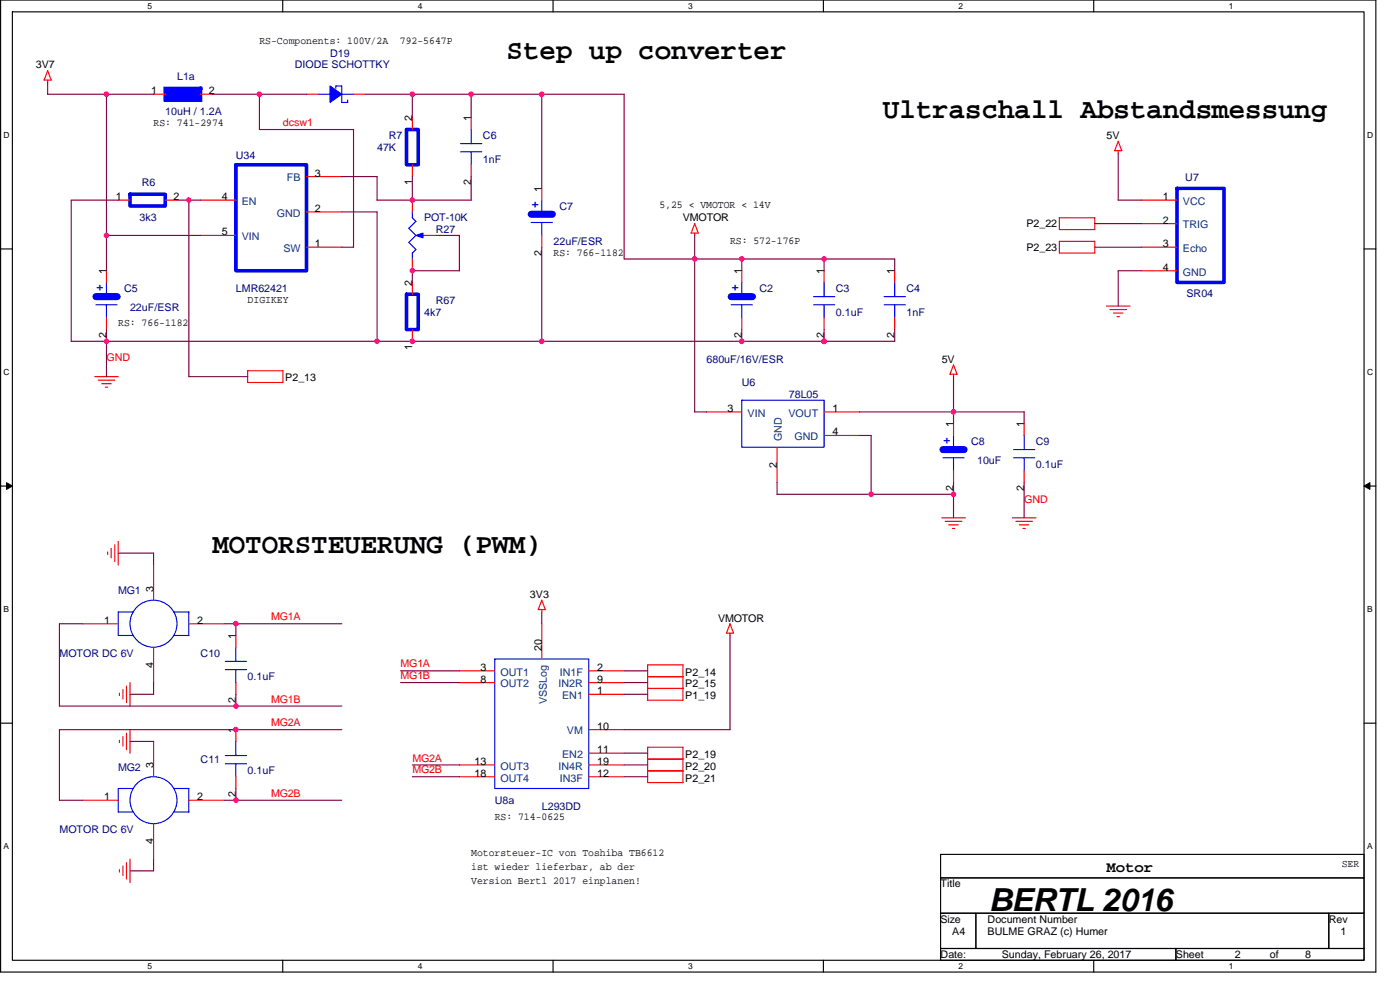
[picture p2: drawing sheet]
<svg xmlns="http://www.w3.org/2000/svg" width="420mm" height="297mm" viewBox="0 0 420 297" stroke-linecap="round" stroke-linejoin="round" font-family="sans-serif">
<path d="M.2 0h412.7v291.7h-412.7zM3.7 3.6h405.7v284.5h-405.7z" fill="none" stroke="#000" stroke-width=".34"/>
<g fill="#fff">
<path d="M44.3 .4h1.4v2.8h-1.4z"/>
<path d="M44.3 288.5h1.4v2.8h-1.4z"/>
</g>
<path d="M84.8 0v3.6M84.8 288.1v3.6" fill="none" stroke="#000" stroke-width=".34"/>
<g fill="#fff">
<path d="M125.4 .4h1.4v2.8h-1.4z"/>
<path d="M125.4 288.5h1.4v2.8h-1.4z"/>
</g>
<path d="M166 0v3.6M166 288.1v3.6" fill="none" stroke="#000" stroke-width=".34"/>
<g fill="#fff">
<path d="M206.5 .4h1.4v2.8h-1.4z"/>
<path d="M206.5 288.5h1.4v2.8h-1.4z"/>
</g>
<path d="M247.1 0v3.6M247.1 288.1v3.6" fill="none" stroke="#000" stroke-width=".34"/>
<g fill="#fff">
<path d="M287.7 .4h1.4v2.8h-1.4z"/>
<path d="M287.7 288.5h1.4v2.8h-1.4z"/>
</g>
<path d="M328.2 0v3.6M328.2 288.1v3.6" fill="none" stroke="#000" stroke-width=".34"/>
<g fill="#fff">
<path d="M368.8 .4h1.4v2.8h-1.4z"/>
<path d="M368.8 288.5h1.4v2.8h-1.4z"/>
<path d="M1.1 39.1h1.8v2.8h-1.8z"/>
<path d="M410.3 39.1h1.8v2.8h-1.8z"/>
<path d="M1.1 110.3h1.8v2.8h-1.8z"/>
<path d="M410.3 110.3h1.8v2.8h-1.8z"/>
</g>
<path d="M.2 74.7h3.5M409.4 74.7h3.5" fill="none" stroke="#000" stroke-width=".34"/>
<g fill="#fff">
<path d="M1.1 181.4h1.6v2.8h-1.6z"/>
<path d="M410.3 181.4h1.6v2.8h-1.6z"/>
</g>
<path d="M.2 145.8h3.5M409.4 145.8h3.5" fill="none" stroke="#000" stroke-width=".34"/>
<path d="M2 144.8l1.7 1-1.7 1zM409.4 145.8l1.7-1v2z" fill="#000" stroke="#000" stroke-width=".3"/>
<g fill="#fff">
<path d="M1 252.5h1.8v2.9h-1.8z"/>
<path d="M410.2 252.5h1.8v2.9h-1.8z"/>
</g>
<path d="M.2 217h3.5M409.4 217h3.5M282.3 256.3h127.1v7.1h-127.1zM282.3 263.4h127.1v10.6h-127.1zM282.3 274h10.6v10.6h-10.6zM292.9 274h105.9v10.6h-105.9zM398.8 274h10.6v10.6h-10.6zM282.3 284.6h70.6v3.5h-70.6zM352.9 284.6h56.5v3.5h-56.5z" fill="none" stroke="#000" stroke-width=".34"/>
<g fill="none" stroke="#f00" stroke-width=".34">
<path d="M14.3 24v.8M14.3 21.2l-1.1 2.8h2.2l-1.1-2.8M46.1 28.3h3.5M60.2 28.3h3.5M92 28.3h3.5M106.1 28.3h3.5M123.8 35.3v3.6M141.4 35.3v3.6M92 53h10.6M123.8 49.4v3.6M141.4 49.4v3.6M162.6 56.5v3.5"/>
<path d="M334.5 45.2h2.1l-1-2.8-1.1 2.8M335.6 45.2v.8M35.5 60h3.5M49.6 60h3.5M60.2 60h10.6M60.2 70.6h10.6M92 74.2h10.6M92 63.6h10.6M123.8 60v3.6M123.8 77.7v3.5M127.3 70.6h3.5M162.6 70.6v3.6"/>
<path d="M207.4 69.9h2.1l-1-2.8-1.1 2.8M208.5 69.9v.8M317.9 65.3h10.6l.1 3.6h-10.7v-3.6M317.9 72.4h10.6v3.5h-10.6v-3.5M342.7 60h10.5M342.7 67.1h10.5M342.7 74.2h10.5M32 81.2v3.6M32 95.4v3.5M123.8 84.8v3.5M123.8 98.9v3.5M222.6 81.2v3.6"/>
<path d="M222.6 95.4v3.5M247.3 81.2v3.6M247.3 95.4v3.5M268.5 81.2v3.6M268.5 95.4v3.5M332.1 91.8h7M333.1 92.9h5M334.1 93.9h2.9M335.2 95h.8M342.7 81.2h10.5M28.4 113h7.1M29.5 114.1h4.9"/>
<path d="M30.5 115.1h2.9M31.6 116.2h.7M74.3 111.2h10.6v3.6h-10.6M74.3 111.2v3.6M286.2 109.5l1 2.8h-2.1zM286.2 112.3v.7M212 123.6h10.6M233.2 134.2v10.6M247.3 123.6h10.6M247.3 130.7h10.6M286.2 127.1v3.6M307.3 127.1v3.6"/>
<path d="M282.6 155.4h7.1M283.7 156.4h5M284.7 157.5h2.9M285.8 158.6h.7M286.2 141.2v3.6M303.8 155.4h7.1M304.9 156.4h4.9M305.9 157.5h2.9M307 158.6h.7M307.3 141.2v3.6M32.3 165.6v.7M33.4 164.5v2.9"/>
<path d="M34.4 163.5v5M35.5 162.4v7.1M46.1 169.5v10.6M24.9 187.2h10.6M46.1 194.2v10.6M56.7 187.2h10.6M70.8 190.7v3.5M162.6 180.1l1 2.8h-2.1zM162.6 182.9v.7M162.6 187.2v10.5M219.1 187.2l1 2.8h-2.1zM219.1 190v.7"/>
<path d="M35.8 208v.7M36.9 206.9v2.8M38 205.9v4.9M38 220v4.9M39 204.8v7.1M39 218.9v7.1M70.8 204.8v3.5M70.8 218.9v3.6M137.9 201.3h10.6M137.9 204.8h10.6M176.7 201.3h10.6M176.7 204.8h10.6"/>
<path d="M176.7 208.3h10.6M176.7 218.9h10.6M194.3 210.1h10.7M194.3 206.6h10.7M194.4 210.1v-10.6h10.6v10.6M205 203h-10.7M35.8 222.1v.7M36.9 221v2.9M46.1 222.5v10.5M70.8 233v3.6M137.9 233h10.6M137.9 229.5h10.6"/>
<path d="M176.7 233h10.6M176.7 229.5h10.6M176.7 226h10.6M194.3 234.8h10.7v-10.6h-10.6v10.6M194.3 227.8h10.7M194.3 231.3h10.7M24.9 240.1h10.6M36.9 259.9v2.8M38 258.8v5M39 257.8v7M46.1 247.2v10.6M56.7 240.1h10.6"/>
<path d="M35.8 260.9v.8"/>
</g>
<g fill="none" stroke="#00f" stroke-width=".34">
<path d="M95.5 28.3h3.6M100.8 25.8h1.8v5l1.8-.1-.1-.7M100.8 25.8v.7M102.6 28.3h3.5M141.4 38.9v4.2M138.2 45.6h6.4M138.2 43.1h6.4M141.4 45.6v3.8M122.7 72.7l2.1 2.2M123.8 63.6v1.7l1 1.1M124.8 74.8l-1 1.1v1.8M124.8 70.6l-2.1 2.1"/>
<path d="M124.8 66.4l-2.1 2.1 2.1 2.1M126.6 70.6h.7M159.4 66.8h6.4M162.6 60v4.3M162.6 66.7v3.9M28.8 91.5h6.4M32 84.8v4.2M32 91.4v4M219.4 91.5h6.4M222.6 84.8v4.2M222.6 91.4v4M244.1 91.5h6.4"/>
<path d="M244.1 89h6.4M247.3 84.8v4.2M247.3 91.4v4M265.3 91.5h6.4M265.3 89h6.4M268.5 84.8v4.2M268.5 91.4v4M222.6 120.1h24.7v14.1h-24.7zM283 137.4h6.4M286.2 130.7v4.2M286.2 137.4v3.8M304.2 137.4h6.3"/>
<path d="M304.2 134.9h6.3M307.3 130.7v4.2M307.3 137.4v3.8M40.1 183.6h-4.6v7.1h4.6M52.1 190.7h4.6M52.1 183.6h4.6M56.7 183.6v7.1M67.6 198.4h6.4M70.8 194.2v4.3M148.5 197.7h28.2v38.9h-28.2zM67.6 200.9h6.4M70.8 200.9v3.9"/>
<path d="M40.1 236.6h-4.6v7h4.6M52.1 236.6h4.6M56.7 236.6v7h-4.6M67.6 229.2h6.4M67.6 226.7h6.4M70.8 222.5v4.2M70.8 229.2v3.8"/>
<circle cx="46.1" cy="187.1" r="7"/>
<circle cx="46.1" cy="240.1" r="7"/>
</g>
<path d="M122 38.9h3.5v10.5h-3.5zM39 58.3h10.6v3.5h-10.6zM70.8 49.4h21.2v31.8h-21.2zM353.2 56.5h14.2v28.3h-14.2zM122 88.3h3.5v10.6h-3.5z" fill="none" stroke="#00f" stroke-width="1.1"/>
<path d="M159.4 64.3h6.4M28.8 89h6.4M219.4 89h6.4M283 134.9h6.4" fill="none" stroke="#00f" stroke-width="2.1"/>
<path d="M49.6 26.5v3.5h10.6v-3.5z" fill-rule="evenodd" fill="#00f" stroke="#00f" stroke-width="1.1"/>
<g fill="#00f" stroke="#00f" stroke-width=".34">
<path d="M99 25.8l3.6 2.5-3.6 2.4z" fill-rule="evenodd"/>
<path d="M124.8 70.6l2.1-.7v1.5z" fill-rule="evenodd"/>
</g>
<g fill="none" stroke="#800040" stroke-width=".34">
<path d="M14.3 24.7v3.6h31.8M32 28.3v53M77.9 28.3v10.6h28.2v35.3h-3.5M92 28.3h-28.3M109.6 28.3h77.7v49.4h81.2v3.6M123.8 28.3v7M141.4 28.3v7M162.6 28.3v28.2M102.6 53h10.6M113.2 53v7.1M123.8 53v7.1M141.4 53v7.1"/>
<path d="M335.6 45.9v14.2M32 70.6h28.2M35.5 60h-14.1v42.4h247.1v-3.5M53.1 60h7.1M56.7 60v53h17.6M102.6 63.6h10.6M113.2 60h28.2M113.2 63.6v38.8M130.8 70.6h7.1v10.6h-14.1v3.6M162.6 74.2v28.2M208.5 70.6v53M222.6 77.7v3.6"/>
<path d="M247.3 77.7v3.6M328.5 67.1h14.2M328.5 74.2h14.2M335.6 60h7.1M32 98.9v14.1M222.6 98.9v3.5M247.3 98.9v3.5M342.7 81.2h-7.1v10.6M286.2 113v14.1M208.5 123.6h3.5M257.9 130.7h3.5M257.9 123.6h49.5"/>
<path d="M261.4 130.6v17.7M307.3 123.6v3.5M233.2 144.8v3.5h53M286.2 144.8v10.6M307.3 144.8v10.6M35.5 166h10.6M46.1 166v3.5M24.9 187.2h-7.1v24.7h84.8M67.3 187.2h35.3M70.8 187.2v3.5M162.6 183.6v3.6M219.1 190.7v28.2h-31.8"/>
<path d="M39 208.3h7.1M46.1 204.8v3.5M70.8 208.3v3.6M102.6 218.9h-84.8v21.2M120.2 201.3h17.7M120.2 204.8h17.7M187.3 208.3h7.1M187.3 201.3h7.1M187.3 204.8h7.1M39 222.5h7.1M70.8 236.6v3.5M123.8 229.5h14.1"/>
<path d="M123.8 233h14.1M187.3 229.5h7.1M187.3 233h7.1M187.3 226h7.1M17.8 240.1h7.1M46.1 257.8v3.5M67.3 240.1h35.3M39 261.3h7.1"/>
</g>
<g fill="#f0f" stroke="#f0f" stroke-width=".34">
<circle cx="70.8" cy="240.1" r=".7"/>
<circle cx="70.8" cy="218.9" r=".7"/>
<circle cx="70.8" cy="187.1" r=".7"/>
<circle cx="70.8" cy="211.9" r=".7"/>
<circle cx="31.9" cy="102.4" r=".7"/>
<circle cx="208.5" cy="77.7" r=".7"/>
<circle cx="222.6" cy="77.7" r=".7"/>
<circle cx="247.3" cy="77.7" r=".7"/>
<circle cx="247.3" cy="102.4" r=".7"/>
<circle cx="286.1" cy="123.6" r=".69"/>
<circle cx="286.1" cy="148.3" r=".69"/>
<circle cx="31.9" cy="70.6" r=".7"/>
<circle cx="113.1" cy="102.4" r=".7"/>
<circle cx="123.7" cy="102.4" r=".7"/>
<circle cx="123.7" cy="60" r=".7"/>
<circle cx="77.8" cy="28.3" r=".7"/>
<circle cx="31.9" cy="28.3" r=".7"/>
<circle cx="123.7" cy="28.3" r=".7"/>
<circle cx="141.4" cy="28.3" r=".7"/>
<circle cx="162.6" cy="28.3" r=".69"/>
<circle cx="222.6" cy="102.4" r=".7"/>
<circle cx="56.7" cy="60" r=".69"/>
<circle cx="123.7" cy="81.2" r=".7"/>
<circle cx="261.4" cy="148.3" r=".7"/>
<circle cx="162.6" cy="102.4" r=".69"/>
</g>
<text font-size="9.5" x="296.7" y="273.4">BERTL 2016</text>
<g font-size="8.5">
<text x="152" y="17.7">Step up converter</text>
<text x="265" y="35.3">Ultraschall Abstandsmessung</text>
<text x="63.7" y="165.9">MOTORSTEUERUNG (PWM)</text>
</g>
<text font-size="4.6" x="332.1" y="261.6">Motor</text>
<g font-size="3.9" fill="#00f">
<text x="159.4" y="62.5">+</text>
<text x="28.8" y="87.3">+</text>
<text x="219.4" y="87.3">+</text>
<text x="283" y="133.2">+</text>
</g>
<g font-size="3.2">
<text x="77.9" y="13.1">RS-Components: 100V/2A</text>
<text x="120" y="13.1">792-5647P</text>
<text x="10.8" y="20.5">3V7</text>
<text x="45.3" y="28.3">1</text>
<text x="62.7" y="28.3">2</text>
<text x="46.1" y="37.8">RS: 741-2974</text>
<text x="123.7" y="36.4" transform="rotate(-90 123.7 36.4)">2</text>
<text x="141.4" y="36.4" transform="rotate(-90 141.4 36.4)">1</text>
<text x="332.1" y="41.7">5V</text>
<text x="94.5" y="53">3</text>
<text x="123.7" y="55.6" transform="rotate(-90 123.7 55.6)">1</text>
<text x="141.4" y="55.6" transform="rotate(-90 141.4 55.6)">2</text>
<text x="162.6" y="57.6" transform="rotate(-90 162.6 57.6)">1</text>
<text x="34.8" y="60">1</text>
<text x="52.1" y="60">2</text>
<text x="66.5" y="60">4</text>
<text x="94.5" y="63.6">2</text>
<text x="197.9" y="62.5">5,25 &lt; VMOTOR &lt; 14V</text>
<text x="349" y="60">1</text>
<text x="66.5" y="70.6">5</text>
<text x="205" y="66.4">VMOTOR</text>
<text x="308" y="68.2">P2_22</text>
<text x="349" y="67.1">2</text>
<text x="94.5" y="74.1">1</text>
<text x="162.6" y="76.8" transform="rotate(-90 162.6 76.8)">2</text>
<text x="166.1" y="76.7">RS: 766-1182</text>
<text x="219.1" y="73.1">RS: 572-176P</text>
<text x="308" y="75.3">P2_23</text>
<text x="349" y="74.1">3</text>
<text x="31.9" y="82.3" transform="rotate(-90 31.9 82.3)">1</text>
<text x="222.6" y="82.3" transform="rotate(-90 222.6 82.3)">1</text>
<text x="247.3" y="82.3" transform="rotate(-90 247.3 82.3)">1</text>
<text x="268.5" y="82.3" transform="rotate(-90 268.5 82.3)">1</text>
<text x="349" y="81.2">4</text>
<text x="123.7" y="85.8" transform="rotate(-90 123.7 85.8)">2</text>
<text x="74.3" y="90.8">DIGIKEY</text>
<text x="31.9" y="101.5" transform="rotate(-90 31.9 101.5)">2</text>
<text x="35.5" y="97.9">RS: 766-1182</text>
<text x="222.6" y="101.5" transform="rotate(-90 222.6 101.5)">2</text>
<text x="247.3" y="101.5" transform="rotate(-90 247.3 101.5)">2</text>
<text x="268.5" y="101.5" transform="rotate(-90 268.5 101.5)">2</text>
<text x="123.7" y="105.1" transform="rotate(-90 123.7 105.1)">1</text>
<text x="282.6" y="108.8">5V</text>
<text x="85.6" y="114.4">P2_13</text>
<text x="218.4" y="123.6">3</text>
<text x="249.8" y="123.6">1</text>
<text x="249.8" y="130.6">4</text>
<text x="286.1" y="128.2" transform="rotate(-90 286.1 128.2)">1</text>
<text x="307.3" y="128.2" transform="rotate(-90 307.3 128.2)">1</text>
<text x="233.2" y="140.4" transform="rotate(-90 233.2 140.4)">2</text>
<text x="286.1" y="147.4" transform="rotate(-90 286.1 147.4)">2</text>
<text x="307.3" y="147.4" transform="rotate(-90 307.3 147.4)">2</text>
<text x="46.1" y="177.6" transform="rotate(-90 46.1 177.6)">3</text>
<text x="159.1" y="179.4">3V3</text>
<text x="31.2" y="187.1">1</text>
<text x="59.1" y="187.1">2</text>
<text x="70.8" y="191.7" transform="rotate(-90 70.8 191.7)">1</text>
<text x="215.5" y="186.5">VMOTOR</text>
<text x="162.6" y="195.3" transform="rotate(-90 162.6 195.3)">20</text>
<text x="46.1" y="200.4" transform="rotate(-90 46.1 200.4)">4</text>
<text x="144.2" y="201.3">3</text>
<text x="179.2" y="201.3">2</text>
<text x="205.7" y="202.7">P2_14</text>
<text x="144.2" y="204.8">8</text>
<text x="179.2" y="204.8">9</text>
<text x="179.2" y="208.3">1</text>
<text x="205.7" y="209.8">P1_19</text>
<text x="205.7" y="206.2">P2_15</text>
<text x="70.8" y="211" transform="rotate(-90 70.8 211)">2</text>
<text x="70.8" y="220" transform="rotate(-90 70.8 220)">1</text>
<text x="179.2" y="218.9">10</text>
<text x="179.2" y="226">11</text>
<text x="205.7" y="227.4">P2_19</text>
<text x="46.1" y="230.6" transform="rotate(-90 46.1 230.6)">3</text>
<text x="142.4" y="229.5">13</text>
<text x="142.4" y="233">18</text>
<text x="179.2" y="233">12</text>
<text x="179.2" y="229.5">19</text>
<text x="205.7" y="230.9">P2_20</text>
<text x="70.8" y="239.2" transform="rotate(-90 70.8 239.2)">2</text>
<text x="205.7" y="234.5">P2_21</text>
<text x="31.2" y="240.1">1</text>
<text x="59.1" y="240.1">2</text>
<text x="148.5" y="246.1">RS: 714-0625</text>
<text x="46.1" y="253.3" transform="rotate(-90 46.1 253.3)">4</text>
<text x="141.4" y="256.7">Motorsteuer-IC von Toshiba TB6612</text>
<text x="141.4" y="261">ist wieder lieferbar, ab der</text>
<text x="402.7" y="260.3">SER</text>
<text x="141.4" y="265.4">Version Bertl 2017 einplanen!</text>
<text x="282.3" y="266.3">Title</text>
<text x="282.3" y="276.9">Size</text>
<text x="285.8" y="280.4">A4</text>
<text x="296.4" y="276.9">Document Number</text>
<text x="296.4" y="280.4">BULME GRAZ (c) Humer</text>
<text x="398.8" y="276.9">Rev</text>
<text x="402.3" y="280.4">1</text>
<text x="282.3" y="287.4">Date:</text>
<text x="300.6" y="287.4">Sunday, February 26, 2017</text>
<text x="352.9" y="287.4">Sheet</text>
<text x="370.6" y="287.4">2</text>
<text x="381.1" y="287.4">of</text>
<text x="391.7" y="287.4">8</text>
</g>
<g font-size="3.2" fill="#000080">
<text x="99" y="17">D19</text>
<text x="88.4" y="20.5">DIODE SCHOTTKY</text>
<text x="53.1" y="24.1">L1a</text>
<text x="49.6" y="34.6">10uH / 1.2A</text>
<text x="116.7" y="41.7">R7</text>
<text x="144.9" y="41.7">C6</text>
<text x="70.8" y="47.7">U34</text>
<text x="113.2" y="45.3">47K</text>
<text x="144.9" y="48.8">1nF</text>
<text x="42.6" y="55.8">R6</text>
<text x="355.7" y="54.4">U7</text>
<text x="167.9" y="62.9">C7</text>
<text x="41.8" y="66.4">3k3</text>
<text x="127.3" y="66.4">POT-10K</text>
<text x="130.8" y="70">R27</text>
<text x="166.1" y="73.5">22uF/ESR</text>
<text x="37.3" y="87.6">C5</text>
<text x="70.8" y="87.6">LMR62421</text>
<text x="227.9" y="87.6">C2</text>
<text x="250.9" y="87.6">C3</text>
<text x="272" y="87.6">C4</text>
<text x="356.1" y="89">SR04</text>
<text x="39" y="93.3">22uF/ESR</text>
<text x="127.3" y="94.7">4k7</text>
<text x="130.8" y="91.1">R67</text>
<text x="250.9" y="94.7">0.1uF</text>
<text x="272" y="94.7">1nF</text>
<text x="212" y="108.8">680uF/16V/ESR</text>
<text x="222.6" y="115.9">U6</text>
<text x="236.7" y="119.4">78L05</text>
<text x="291.5" y="133.5">C8</text>
<text x="310.9" y="133.5">C9</text>
<text x="293.2" y="139.2">10uF</text>
<text x="310.9" y="140.6">0.1uF</text>
<text x="35.5" y="178.4">MG1</text>
<text x="17.8" y="197.1">MOTOR DC 6V</text>
<text x="60.2" y="197.1">C10</text>
<text x="74.3" y="204.1">0.1uF</text>
<text x="35.5" y="231.3">MG2</text>
<text x="60.2" y="228.8">C11</text>
<text x="74.3" y="232.4">0.1uF</text>
<text x="148.5" y="241.2">U8a</text>
<text x="162.6" y="243">L293DD</text>
<text x="17.8" y="250">MOTOR DC 6V</text>
</g>
<g font-size="3.2" fill="#f00">
<text x="84.9" y="37.8">dcsw1</text>
<text x="32" y="108.5">GND</text>
<text x="307.3" y="150.8">GND</text>
<text x="81.4" y="186.1">MG1A</text>
<text x="120.2" y="200.2">MG1A</text>
<text x="120.2" y="203.8">MG1B</text>
<text x="81.4" y="210.8">MG1B</text>
<text x="81.4" y="217.9">MG2A</text>
<text x="123.8" y="228.5">MG2A</text>
<text x="123.8" y="232">MG2B</text>
<text x="81.4" y="239.1">MG2B</text>
</g>
<g font-size="3.2" fill="#004080">
<text x="86.1" y="54.4">FB</text>
<text x="72.5" y="61.5">EN</text>
<text x="83.1" y="65">GND</text>
<text x="355" y="61.5">VCC</text>
<text x="355" y="68.5">TRIG</text>
<text x="72.5" y="72.1">VIN</text>
<text x="85.1" y="75.6">SW</text>
<text x="355" y="75.6">Echo</text>
<text x="355" y="82.7">GND</text>
<text x="224.4" y="125">VIN</text>
<text x="236.6" y="125">VOUT</text>
<text x="234.7" y="132.4" transform="rotate(-90 234.7 132.4)">GND</text>
<text x="238.4" y="132.1">GND</text>
<text x="150.2" y="202.7">OUT1</text>
<text x="168" y="202.7">IN1F</text>
<text x="150.2" y="206.2">OUT2</text>
<text x="167.6" y="206.2">IN2R</text>
<text x="168.7" y="209.8">EN1</text>
<text x="164.1" y="211.2" transform="rotate(-90 164.1 211.2)">VSSLog</text>
<text x="170.1" y="220.4">VM</text>
<text x="168.7" y="227.4">EN2</text>
<text x="150.2" y="230.9">OUT3</text>
<text x="167.6" y="230.9">IN4R</text>
<text x="150.2" y="234.5">OUT4</text>
<text x="168" y="234.5">IN3F</text>
</g>
<g font-size="2.5">
<text x="44.3" y="2.6">5</text>
<text x="125.4" y="2.6">4</text>
<text x="206.5" y="2.6">3</text>
<text x="287.7" y="2.6">2</text>
<text x="368.8" y="2.6">1</text>
<text x="1.1" y="41.4">D</text>
<text x="410.3" y="41.4">D</text>
<text x="1.1" y="112.5">C</text>
<text x="410.3" y="112.5">C</text>
<text x="1.1" y="183.6">B</text>
<text x="410.3" y="183.6">B</text>
<text x="1.1" y="254.8">A</text>
<text x="410.3" y="254.8">A</text>
<text x="44.3" y="290.7">5</text>
<text x="125.4" y="290.7">4</text>
<text x="206.5" y="290.7">3</text>
<text x="287.7" y="290.7">2</text>
<text x="368.8" y="290.7">1</text>
</g>
</svg>
